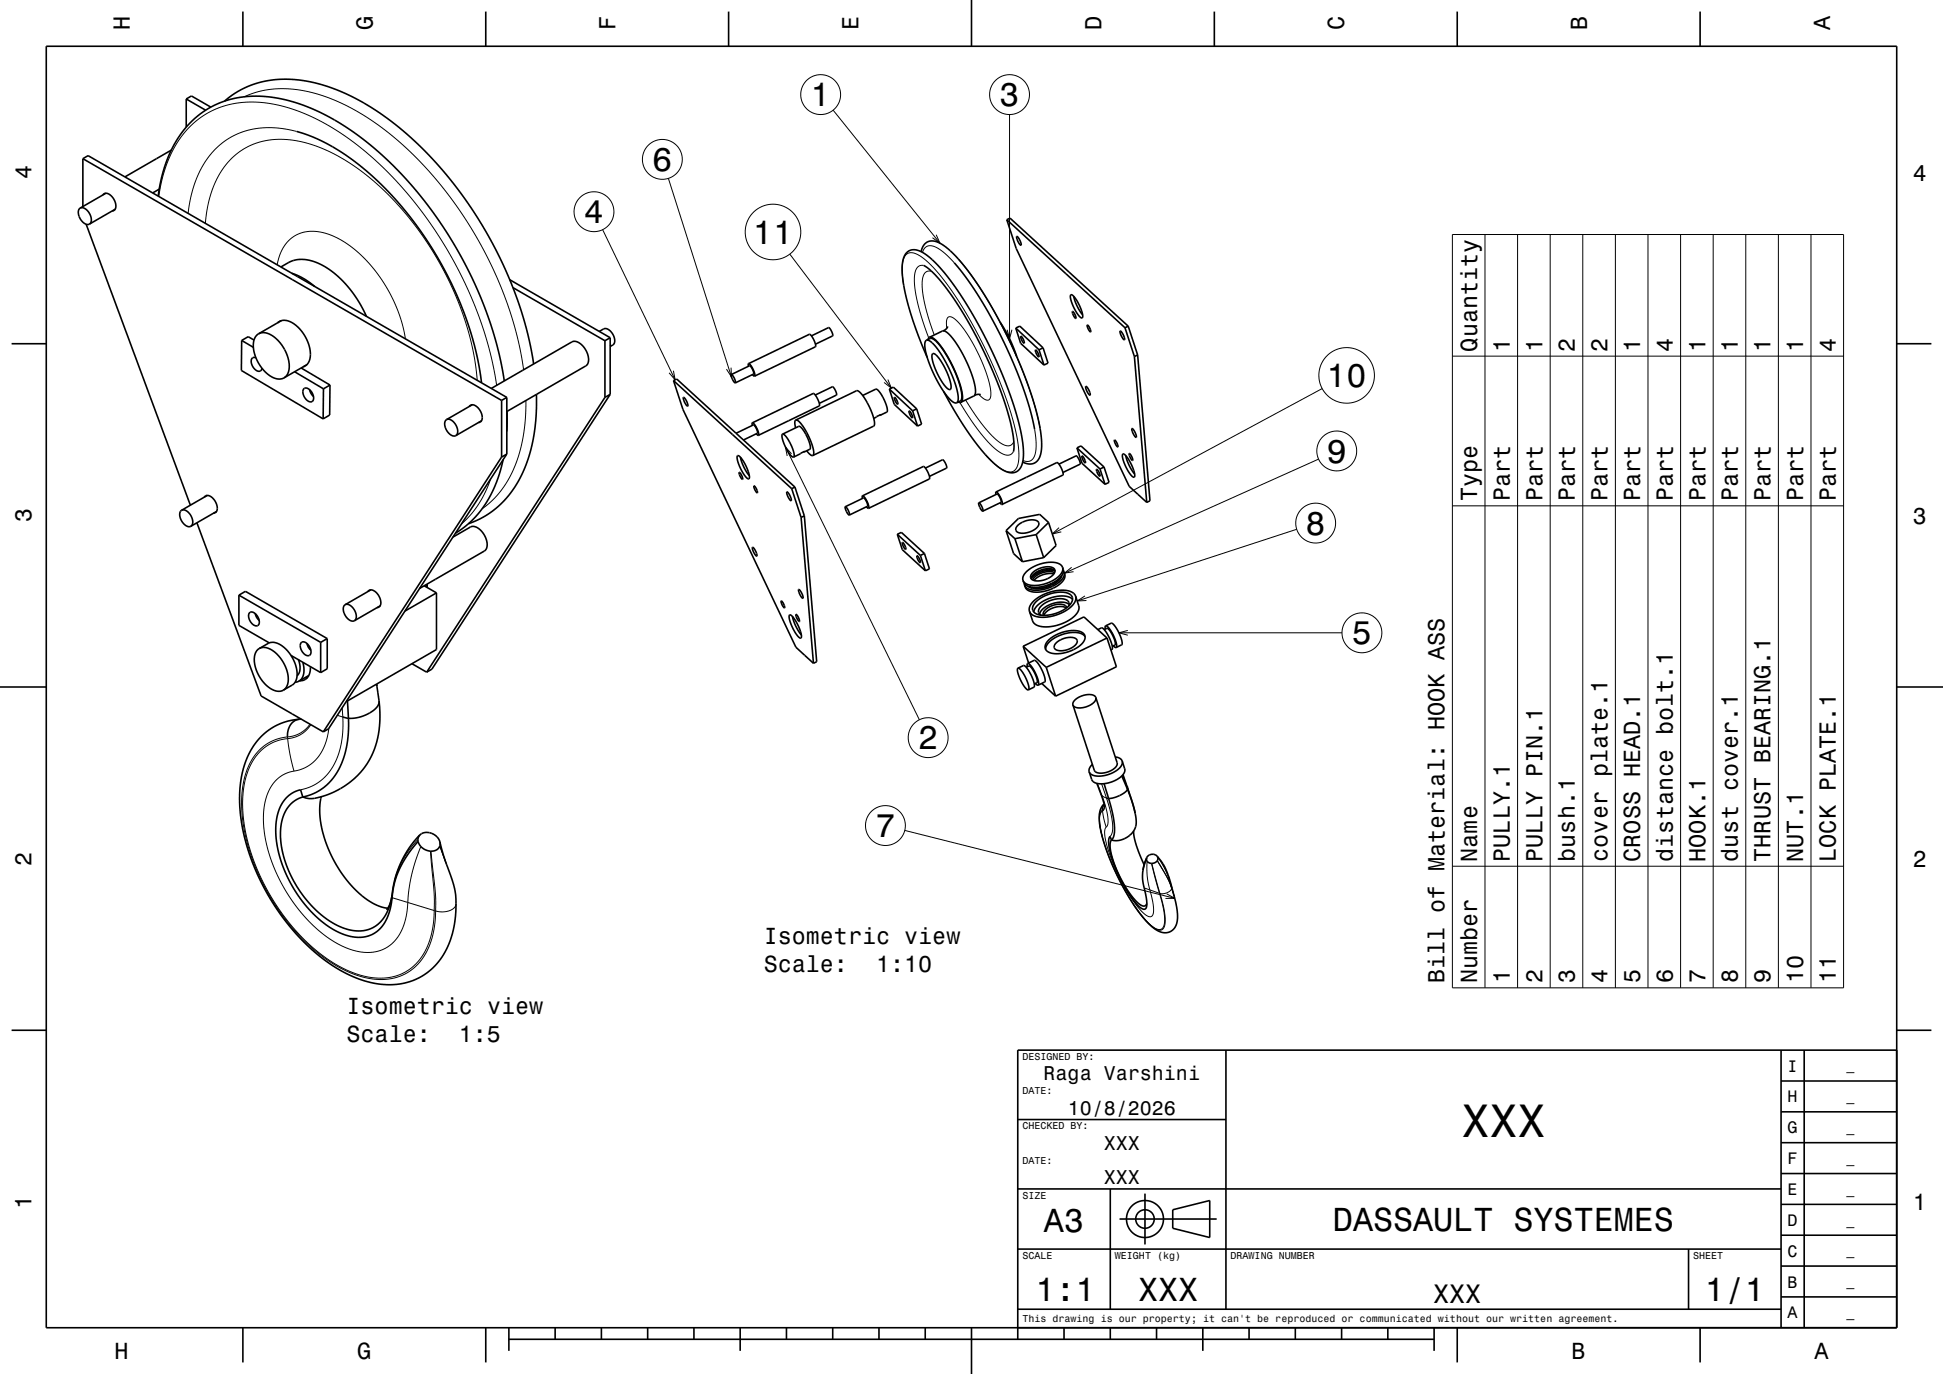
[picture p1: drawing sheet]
<svg xmlns="http://www.w3.org/2000/svg" width="420mm" height="297mm" viewBox="0 0 420 297" stroke-linecap="round" stroke-linejoin="round" font-family="sans-serif">
<g fill="none" stroke="#000" stroke-width=".22">
<path d="M52.8 20.9l3.6-1.2 1.9-.4 2.3-.1 4.4 .3 4.8 1.2 4.9 2 4.7 2.7 4.8 3.5 5.1 4.5 4.5 4.9 4.1 5.2 3.9 5.8 3.3 5.8 2.8 6.1 2.3 6.2 1.9 6.5 1.1 6M64.1 28.4l-4.3-.7h-3.9l-2.2 .4-1.8 .6-1.7 .8-1.8 1.1-1.5 1.3-1.3 1.4-1.2 1.6-1.1 1.9-1.6 4.1-.6 2.6-.4 2.6M144.5 38.6l13.6 42.9M180.1 23.8l23.1 28.8M218.2 24.8v48.4M34.3 42.5l.7-3.4 1-3.4 1.2-2.9 1.4-2.4 1.8-2.3 1.8-1.8 2.2-1.6 2.2-1.1 2.5-.9 2.6-.5 2.8-.1 3.2 .2 3 .6 3.5 1 3.3 1.4 3 1.6 3.2 1.9 3.3 2.4 3.1 2.6 3.1 2.8 3.1 3.2 2.7 3.1 2.8 3.7 2.7 3.9 2.4 3.8 2.1 4 1.9 3.8 1.9 4.3 1.7 4.8 1.2 4.1 .9 3.8 .8 4.2M44.4 48.3l.3-2.9 .6-2.5 .9-2.7 1.1-2.2 1.3-2.1 1.5-1.7 1.7-1.4 1.8-1.1 2.3-.9 2.1-.5 2.4-.2 2.4 .1 2.7 .5 2.8 .8 2.8 1.2 2.4 1.3 2.9 1.8 2.6 1.9 5.1 4.5 2.6 2.8 2.6 3.2 4.4 6.4 3.7 6.8 2.8 7 1.1 3.6 .9 3.4 .6 3.6 .4 3.2M59.9 57.2l.7-2.4 1.1-1.9 1.4-1.5 1.7-.9 2-.5 2.1 .1 2.4 .6 2.4 1.2 2.7 1.8 2.2 2 2.2 2.5 1.9 2.6 1.8 3 1.4 3.1 1.1 3.2 .6 3.1M130.3 49.6l15.6 32.5M170.7 54.9l22 29M199.4 54.6l.4-.9 .5-.4 .7-.2 .8 .1 2 1.2 2.5 2.4M199.6 57.4l-.9 .1-.7 .8-.3 1.1v2l.3 2.3 .7 3.2 2.1 6.1"/>
<path d="M201.4 58.7l-.9-.1-.7 .5-.4 1.1-.1 1.6 .2 1.9 .5 2.6 2 6.1M202.4 50.7l.8 1.9-1.6-1.2M207.2 56l2.5 3.1 3 4.4 2.7 4.7 2.7 5.3 2.3 5 1.9 5.1 1.5 4.5 1 4.5M314 50.7h84.5v162.8h-84.5zM321 50.7v162.8M328 50.7v162.8M335.1 50.7v162.8M342.1 50.7v162.8M349.2 50.7v162.8M356.2 50.7v162.8M363.3 50.7v162.8M370.3 50.7v162.8"/>
<path d="M377.4 50.7v162.8M384.4 50.7v162.8M391.5 50.7v162.8M158 79.5l.1 2-1.1-1.7M195.4 61.7l-.4-3.3 .3-2.4 .4-.8 .6-.4 .7-.2 .8 .2 1.5 .8 1.9 1.6 3.6 4.4 4.4 6.7 4 7.6 3.6 8.3 2.3 7 .7 3.1 .4 2.7v1.9l-.2 1.7-.4 .8-.6 .5-.7 .1-.9-.1-1.9-1.2-2.5-2.4M204.7 70.9l-.1-1.4a.89 .89 0 0 1 .5-1 .89 .89 0 0 1 1.1 .3l1.2 1.2 1.3 1.6 2.8 5 1.2 2.7 .9 2.7 .5 2 .1 1.4a.89 .89 0 0 1-.5 1.1 .89 .89 0 0 1-1.1-.4l-1-.9M217.7 71.3l.5 1.9 .5-1.9M314 77h84.5M113.7 86.6l-.2 4.3-.4 3.4-.8 3.4-.9 2.9-1.4 2.8-1.7 2.6-2.1 2.3-2 1.7M145.6 80.1l.3 2-1.3-1.5M169.8 96.6l28.9 59M171.1 98.1l-1.3-1.5 .4 2"/>
<path d="M191.9 82l.8 1.9-1.6-1.2M207.5 87l3.9 5.9 1.8 2.3 1.6 1.5 1.5 1.2 1.2 .5 .9-.1 .7-.7M208.7 86.5l3.4 4.9 1.6 2 1.5 1.5 1.4 1 1.1 .5 .9-.2 .6-.8M223.6 92.8l.4 3.3-.3 2.4-.4 .7-.6 .4-.7 .2-.9-.2M285 99.2l-54.9 24.7M285.8 84l-58.3 31.4M106.1 103.5l-1.2 3-1.5 2.6-1.7 2.2-1.9 2M228.9 114.1l-1.4 1.3 1.9-.4M280.3 114.4l-47.5 15.5M314 109.3h84.5M231.6 122.6l-1.5 1.3 2-.3M234.5 128.8l-1.7 1.1 2-.1"/>
<path d="M241.9 136.8h48.2M243.8 136.3l-1.9 .5 1.9 .5M62.1 159.3a10.6 10.6 0 0 0-9.2 8.5 30.8 30.8 0 0 0 1.8 18.4 44.9 44.9 0 0 0 18.3 22.7 16.3 16.3 0 0 0 13.2 2.2 12.1 12.1 0 0 0 7.5-9.6l.3-2.2 .2-2.4M62.1 159.3l.1 .4M62.2 159.7a10.3 10.3 0 0 0-9 8.2 30.5 30.5 0 0 0 1.9 18.7 44.3 44.3 0 0 0 17.7 21.9 16.8 16.8 0 0 0 12.6 2.5 11.7 11.7 0 0 0 8-9.6l.3-2.2 .2-2.4M62.2 159.7l.5 3.4 .9 3.6M67 156.5l-1 1.2-1 .7-1.2 .6-1.7 .3M67.2 156.6l-1 1.2-1.1 .9-1.3 .6-1.6 .4M71.1 157.4l-.8 3.5-.7 1.5-.9 1.3-1.2 1.2-1.2 .9-1.3 .5-1.4 .4M72.9 154.6l1.2 .4M74 153l.1 2M74.1 155a17 17 0 0 1-3.7 12.7 9.9 9.9 0 0 1-5.4 3"/>
<path d="M63.6 166.7a7.8 7.8 0 0 0-6.3 6.8 26.1 26.1 0 0 0 3 16.4 31.4 31.4 0 0 0 14.1 14.8 9.4 9.4 0 0 0 10.2-.6 11.9 11.9 0 0 0 3.5-9l.3-3 .6-3.2 .9-3.1 1.1-2.8M195.6 179.5l58.3 14.7-.7-2.3M237.2 169.4l1 2.6M238 171.6l.2 .4M238.1 169.4l1.1 3.1M238.2 172l.8 2.3 .5 2.4v1.4l-.4 .7M238.2 172l1 .5M238.3 175.1l-.5 .6-.2 1.4 .2 1.7 .5 2.3M238.3 175.1v.2M238.3 175.3a2.32 2.32 0 0 0-.6 2.4 45.8 45.8 0 0 0 8 18.8l1.7 2.2a4.7 4.7 0 0 0 3.5 2.2 1.87 1.87 0 0 0 .9-2.1 19.7 19.7 0 0 0-1.2-5.7M238.3 175.3l.8 3.5M238.8 174.2l-.2 .6-.3 .3"/>
<path d="M238.8 174.3l-.1 .6-.4 .4M239.1 178.8l-.3 .5v1.1l.8 3.4a36.5 36.5 0 0 0 7.8 13.7 1.18 1.18 0 0 0 1.7 .4l.1-.1a6.5 6.5 0 0 0-.3-4.1l-.3-1.3M239.2 172.5l.9 3.1 .4 2.3v1.9l-.5 1M242.7 167.5l1 2.8M243.6 170.1l.1 .2M243.7 170.3l.4 1.2M84.8 194l9.1 2.8M90.3 181.4l-1.8 2.3-1.5 2.2-1 2.1-.7 2.5M93 184l.8 9.1 .1 3.7M93.2 184l.9 9.1 .1 3.8M93.9 196.8l.3 .1M95.1 182.9l1.4 4"/>
<path d="M95.1 182.8l1.3 3.7M98.6 195.4l-.4 .8-1 .6-1.5 .3-1.5-.2M247.3 191.9l1.3 .5M247.9 185.4l-.1 .1M248 186.2v3l.6 3.2M248.6 192.4l2 .7M248.9 186.6l1.7 6.5M249 186.6l1.7 6.5M250.1 186.1l2.2 3.6 .9 2.2M250.2 186l2.4 4.2 1.2 3.5M250.2 185.2l1.8 3 1.4 3.8M250.6 193.1h.1"/>
<path d="M250.7 193.1l.9 3.3 .3 2.2-.2 1.6-.6 .8-.5 .1-.6-.2-1.5-1.1-1.6-1.8-1.8-2.4M252.2 193.2l1.7 1h-2M252.6 189.4l.6 2.5M253.2 191.9l-.1 .5-.7 .5-.8 .3-.9-.1M314 187.2h84.5"/>
<circle cx="143.2" cy="34.4" r="4.3"/>
<circle cx="177.4" cy="20.5" r="4.3"/>
<circle cx="218.2" cy="20.5" r="4.3"/>
<circle cx="128.4" cy="45.8" r="4.3"/>
<circle cx="167.1" cy="50.1" r="6"/>
<circle cx="289" cy="97.5" r="4.3"/>
<circle cx="291.1" cy="81.1" r="6"/>
<circle cx="284.4" cy="113.1" r="4.3"/>
<circle cx="294.4" cy="136.8" r="4.3"/>
<circle cx="200.6" cy="159.4" r="4.3"/>
<circle cx="191.4" cy="178.4" r="4.3"/>
</g>
<g fill="none" stroke="#000" stroke-width=".35">
<path d="M10 10h400v277h-400zM52.5 2.5v7.5M105 2.5v7.5M157.5 2.5v7.5M210 0v10M262.5 2.5v7.5M315 2.5v7.5M367.5 2.5v7.5M17.9 34.3l90.5 52.3M17.9 34.3l1.1-.7 90.6 52.3M17.9 34.3v10.3M37 32.5l-10 5.7"/>
<path d="M40.3 21.4l4.1 2.4M40.3 21.4l1.1-.7 4.2 2.5M40.3 21.4v6.1M48.5 21.9a20.8 20.8 0 0 1 18.7-4.2 47.6 47.6 0 0 1 21.6 12.1 86.4 86.4 0 0 1 26.6 48.9M64.1 28.4l3.1 1 3.6 1.7a63.4 63.4 0 0 1 22.5 22.5 72.4 72.4 0 0 1 10.8 29.1M17.3 45a2.04 2.04 0 0 1 2.3 1.7 1.43 1.43 0 0 1-.3 1.7M17.3 45a2.18 2.18 0 0 0 .6 3 1.31 1.31 0 0 0 1.4 .4M18.6 48.5l22.6 60.7M22.2 42.1a1.09 1.09 0 0 1 1.9 .3 2.46 2.46 0 0 1 .6 3l-.5 .2M22.9 41.8l-5.6 3.2M24.9 45.2l-5.6 3.2M34.2 42.4a26.2 26.2 0 0 1 7.9-16.8 21 21 0 0 1 19-4.2 49.8 49.8 0 0 1 22.6 13.1 86.5 86.5 0 0 1 25.3 47.8"/>
<path d="M34.4 40.9l-1.4 .8M60.7 57.7l2.4-1.3 2-.3 2.5 .3 2.4 1.1 2.7 1.9 2.6 2.7 2 2.8 1.9 3.5M63.1 59.1l2.3 1 2.7 1.8M199.1 54.4l.4-1.1 .6-.8 .8-.4h.9l1.1 .3 1.1 .7 2.7 2.3a87.4 87.4 0 0 1 15.2 26.9 41.9 41.9 0 0 1 3.3 13.4l-.2 2.4-.3 .8-.5 .8-.6 .4-.7 .2-.8-.1-1-.3M199.6 57.4l1.4 .9a39.2 39.2 0 0 1 7.6 10.1 81.6 81.6 0 0 1 10.4 25.7l.2 2.1-.1 1.4M206.3 56.8a91.7 91.7 0 0 1 14.8 26.8l1.6 5.1 .9 4.1M217.6 47.5l.7-.3 25.6 23.3M217.6 47.5l25.6 23.3M217.6 47.5l2.1 6.2 24.4 51.4 3.8 3.5M219.8 51.1l.6 .8a.97 .97 0 0 1 .2 1.1l-.6-.9zM2.5 74.3h7.5M52.2 73.6l2.6 1.5"/>
<path d="M52.2 73.6v6.5l17.6 10.4M54.9 73.5l-1.2-.7-1.5 .8M55.3 77.3a.78 .78 0 0 0-.9 .2 .78 .78 0 0 0-.1 1 1.84 1.84 0 0 0 2 1.7l.3-.6M55.9 72.2a3.7 3.7 0 0 0-.8 4.4 7.5 7.5 0 0 0 4.9 5.3h.8l.6-.2M55.9 72.2a3.7 3.7 0 0 1 4.2 1.4 7.5 7.5 0 0 1 2.2 7.1l-.4 .5-.5 .5M60 69.8a2.87 2.87 0 0 1 3.9 .4 8 8 0 0 1 3 7.7l-.5 .9-.9 .5M60.8 69.3l-4.9 2.9M65.1 79.5l6.2 3.7M66.3 78.8l-4.9 2.9M110.2 60.5l21.7 12.5M110.9 62.2l19.9 11.5M129.5 71.6l1-.5a2.28 2.28 0 0 1 2.4 2.4l-.2 .9-.8 .5"/>
<path d="M130.8 73.7v12.2M131.9 73l-1.1 .7M131.9 73v12.2M161.8 78.6l13.1-6.3a3.4 3.4 0 0 1 1.4 2.7l-13.2 6.3M161.8 78.6a3.4 3.4 0 0 1 1.3 2.7M161.8 78.6v.6M175.4 72.6l3.7-1.8 .7 .9 .2 .9-3.7 1.8M200.3 73.6a2.59 2.59 0 0 0-.2 2.5l.9 2.9 1.4 2.9 1.5 2.7 1.5 1.8a1.45 1.45 0 0 0 1.4 .7M200.3 73.6a2.88 2.88 0 0 1 2.2 1.6l1.6 2.4 1.3 2.7 1.2 3 .5 2.2a1.58 1.58 0 0 1-.3 1.6M200.3 73.6l.7-.4a2.88 2.88 0 0 1 2.3 1.7l1.6 2.3 1.4 2.9 1 2.6 .6 2.4a1.57 1.57 0 0 1-.3 1.6l-.8 .4M200.4 77.2l-2.3-5.7-1.7-5.3-1-4.5-.4-3.5 .3-2.5 .5-.9 .6-.5 .8-.3h.9l1.1 .4 1 .7a30.7 30.7 0 0 1 7.4 8.5 93.8 93.8 0 0 1 13.3 30.8 10.6 10.6 0 0 1-.2 6.5 2.47 2.47 0 0 1-3.8 .8l-1.4-1-1.4-1.2-3.2-3.9-3.4-4.8-3.5-6.2M200.9 72.9a2.25 2.25 0 0 1 2 1.3l1.6 2.4 1.7 3 1.3 3.5 .5 2.3a1.54 1.54 0 0 1-.3 1.6"/>
<path d="M200.9 72.9l-.3 .5M201.6 76.5a1.27 1.27 0 0 1 1.3 .8l1.1 1.7 1.1 2.5a3 3 0 0 1 .3 2.7 3.1 3.1 0 0 1-2-2l-1.4-3a3.6 3.6 0 0 1-.4-2.7zM203.8 71.5a4.3 4.3 0 0 1 2.7 2.4l1.4 2.3 1.4 2.9 1.1 3 .5 2a1.67 1.67 0 0 1-.3 1.5M203.8 71.5l-2.9 1.4M204.9 70.6l-.5 .6-.6 .3M216.2 69.6l2.1 3.7 1.5 3.7M219.6 70.9l.8-.4 5.1 4.7M219.6 70.9l5 4.7M219.6 70.9l1 3.3 5.1 4.7M220.7 72.7l.5 .6 .2 .8a1.49 1.49 0 0 1-.7-1.4zM223.8 75.7l.4 .2a1.05 1.05 0 0 1 .3 1.2l-.5-.8zM224.6 75.6l1.1 3.3"/>
<path d="M225.5 75.2l-.9 .4M225.5 75.2l1 3.3-.8 .4M231.5 63.8v-.1a4.8 4.8 0 0 1 2.2 3.1l.4 1.6a.31 .31 0 0 1-.3 .4 .31 .31 0 0 1-.3-.3 7.9 7.9 0 0 1-2.1-4.7zM231.8 67.3l.4 .3a1.05 1.05 0 0 1 .3 1.2l-.6-.8zM232.1 64.1a9.7 9.7 0 0 0 1.9 3.9M235 70.2l.5 .7 .3 .8a1.52 1.52 0 0 1-.8-1.5zM242.1 71.6l.7 .8 .3 1-.7-.7zM243.2 70.8l2 6.3M243.9 70.5l-.7 .3M243.9 70.5l2 6.2M245.2 77.1l2.7 31.5M245.9 76.7l2.7 31.6-.7 .3"/>
<path d="M245.9 76.7l-.7 .4M410 74.3h7.5M63.7 80.4l6.2 3.6M65.7 84a1.35 1.35 0 0 1 1.8 1 1.17 1.17 0 0 1-.3 1.9 2.09 2.09 0 0 1-1.5-2.9zM66.9 84.2l.4 .9 .5 .6M69.9 84l-.1 6.5M71.3 83.2v6.5l-1.5 .8M71.3 83.2l-1.4 .8M96.5 90.7a2.04 2.04 0 0 1 2.3 1.7 1.43 1.43 0 0 1-.3 1.8M96.5 90.7a2.18 2.18 0 0 0 .6 3 1.31 1.31 0 0 0 1.4 .5M101.4 87.9a1.13 1.13 0 0 1 1.9 .2 2.28 2.28 0 0 1 .5 3.1l-.4 .1M102.1 87.5l-5.6 3.2"/>
<path d="M104.1 91l-5.6 3.2M106.2 84l17.4-10.1a2.73 2.73 0 0 1 3.1 1.9 2.53 2.53 0 0 1-.1 3.3l-17 9.9M108.4 98.8l-38.5 59.4M108.4 86.6v12.2M108.8 99.4l-1.3 4.3-1.5 3.5a20.2 20.2 0 0 1-7.5 8M109.6 98.1l-38.6 59.4-1.1 .7M109.6 98.1l-1.2 .7M109.6 85.9l-1.2 .7M109.6 85.9v12.2M109.6 88.9v4.4M116 85.3a34 34 0 0 1-4.9 20.2 19.2 19.2 0 0 1-9.8 7.7M130.8 85.9l-38.6 59.4"/>
<path d="M131.9 85.2l-38.5 59.4-1.2 .7M131.9 85.2l-1.1 .7M145.6 82.3l25.5 23.3M145.6 82.3l.7-.4 25.5 23.4M145.6 82.3l2 6.2 24.4 51.4 3.8 3.5M147.7 85.9l.7 .8a.97 .97 0 0 1 .2 1.1l-.6-.9zM158.1 81l.7 .8 .2 1M158.1 81l.2 .9 .7 .9M158.1 81l3.9-1.9 .7 .8 .2 1-3.9 1.9M159.1 93.7l3.8-1.9 .2 .2 .5 .9 .1 .7-3 1.5M159.4 98.5h.1a4.8 4.8 0 0 1 2.1 3.1l.4 1.5a.31 .31 0 0 1-.2 .4 .31 .31 0 0 1-.4-.2 7.9 7.9 0 0 1-2-4.7zM160.1 98.8a9.6 9.6 0 0 0 1.9 4"/>
<path d="M162.6 91.4a3.4 3.4 0 0 1 1.3 2.7M162.6 91.4v.6M162.6 91.4l13.2-6.3a3.4 3.4 0 0 1 1.3 2.7l-13.2 6.3M162.7 81l.4 .3M163.5 93.8l.4 .3M169.2 93.8l3.5-1.6a4.6 4.6 0 0 1 2.1 2.9l.4 1.8-1.3 .8M169.2 93.8a4.7 4.7 0 0 0 1 3.6l.8 1.1 .5 .3M169.2 93.8a4.6 4.6 0 0 1 2.1 3l.4 1.3-.2 .7M172 90.8l13.1-6.3a2.74 2.74 0 0 1 1.9 1.8l1.5 3.1a3.1 3.1 0 0 1 .3 2.7l-13.1 6.4M172 90.8a2.19 2.19 0 0 1 1.6 1.4l1 1.7 .8 1.8a3.1 3.1 0 0 1 .3 2.8M172 90.8l-.2 .5 .2 1.2M173.7 97.7h.2"/>
<path d="M173.9 97.7l.1-.2-2.5 1.3M174.4 97.4l.7 .9 .6 .2M176.2 85.4l3.7-1.8 .7 .9 .2 .9-3.7 1.8M186.5 85.5l2.8-1.4a4.6 4.6 0 0 1 2.1 3l.4 1.2v.7l-1.5 .8M190.1 89.7l.2 .1M190.3 89.8l.1-.2-1.5 .8M192.2 84.1l.9-.4 5.1 4.7M192.2 84.1l5.1 4.7M192.2 84.1l1.1 3.3 5 4.7M193.3 85.9l.6 .6 .2 .8a1.5 1.5 0 0 1-.8-1.4zM196.5 88.8l.3 .3a1.05 1.05 0 0 1 .4 1.2l-.6-.8zM197.3 88.8l1 3.3"/>
<path d="M198.2 88.4l1 3.3-.9 .4M198.2 88.4l-.9 .4M207.1 86.9l.6 .1M210.6 85.6l-2.9 1.4M212 85.3h-.7l-.7 .3M223.6 92.8h.1M232.8 96.8l.9-.4 5 4.6M232.8 96.8l5 4.6M232.8 96.8l1.1 3.3 5 4.6M233.9 98.6l.5 .6 .2 .8a1.49 1.49 0 0 1-.7-1.4zM234.7 83.5l.7 .9 .2 1-.6-.7zM240.9 95.1l.5 .6 .3 .9a1.51 1.51 0 0 1-.8-1.5z"/>
<path d="M242.7 98.2v-.1a4.9 4.9 0 0 1 2.2 3.1l.4 1.6a.31 .31 0 0 1-.2 .4 .31 .31 0 0 1-.4-.3 7.9 7.9 0 0 1-2-4.7zM243.3 98.5a9.8 9.8 0 0 0 2 4M244.1 98l.3 .3a1.05 1.05 0 0 1 .4 1.2l-.6-.8zM244.7 92.6l.6 .8a.98 .98 0 0 1 .3 1.1l-.7-.9zM39.3 110.3a2.28 2.28 0 0 1 2.4 2.4l-.1 .6-.3 .5M39.3 110.3a2.11 2.11 0 0 0 .5 3 1.32 1.32 0 0 0 1.5 .5M42.6 113l13.8 37.4 13.5 7.8M44.2 107.5a1.13 1.13 0 0 1 1.8 .2 2.27 2.27 0 0 1 .5 3.1l-.3 .1M44.8 107.1l-5.5 3.2M46.8 110.6l-5.5 3.2M97.9 116.1l3.8-2.2a2.74 2.74 0 0 1 3.1 1.9 2.54 2.54 0 0 1-.1 3.3l-14 8.1M159.8 102.1l.3 .3a1.03 1.03 0 0 1 .3 1.2l-.5-.8z"/>
<path d="M162.7 118.3l.7 .9 .2 1-.7-.8zM163 105l.5 .6 .2 .9a1.52 1.52 0 0 1-.7-1.5zM170.1 106.3l.7 .9 .2 1-.7-1zM171.1 105.6l2.1 6.2M171.8 105.3l-.7 .3M171.8 105.3l2.1 6.2M173.2 111.8l2.6 31.6M173.9 111.5l2.6 31.5-.7 .4M173.9 111.5l-.7 .3M182.7 109.5l.7 .9 .2 .9M182.7 109.5l.2 1 .7 .8M182.7 109.5l4-1.9 .6 .9 .2 .9-3.9 1.9"/>
<path d="M186.4 107.2l13.2-6.4a3.4 3.4 0 0 1 1.3 2.7l-13.1 6.4M186.4 107.2a3.4 3.4 0 0 1 1.4 2.7M186.4 107.2v.5M187.3 109.5l.5 .4M194 115.5l.8-.4 5 4.5M194 115.5l5 4.6M194 115.5l1 3.3 5 4.6M195.1 117.3l.5 .6 .2 .8a1.5 1.5 0 0 1-.7-1.4zM199.8 119.6l1.1 3.4-.9 .4M199.8 119.6l-.8 .5M200 101.2l3.7-1.8 .7 .9 .2 .9-3.7 1.8M211.6 108.7l.7 .9 .1 .9"/>
<path d="M211.6 108.7l.2 .9 .6 .9M211.6 108.7l3.9-1.9 .7 .9 .2 .9-4 1.9M215.3 106.3l13.1-6.3a3.4 3.4 0 0 1 1.4 2.7l-13.2 6.3M215.3 106.3a3.4 3.4 0 0 1 1.3 2.7M215.3 106.3v.6M216.2 108.7l.4 .3M217.5 114.7l1.9 1.7M217.5 114.7l1.6 5 1.9 1.7M219.4 116.4l1.6 5M220 113.6a4.1 4.1 0 0 1 4.3-.9 1.12 1.12 0 0 1-.6 1.7 3.6 3.6 0 0 1-4 .4 .9 .9 0 0 1 .3-1.2zM224 115.6l-4.6 .8M224 115.6l1.6 4.9"/>
<path d="M226.7 112.9l-2.7 2.7M226.7 112.9l-2-1.7-4.5 .9-2.7 2.6M226.7 112.9l1.6 5-2.7 2.6M228.9 100.3l3.7-1.8 .7 .9 .2 .9-3.7 1.8M237 101.5l.4 .2a1.04 1.04 0 0 1 .3 1.2l-.5-.8zM237.8 101.4l1.1 3.3M238.7 101l1 3.3-.8 .4M238.7 101l-.9 .4M51.6 128.6l1.5-.8 17.6 10.2M51.6 128.6l17.7 10.2M51.6 128.6v6.6l6.6 3.8M54 132.4a1.31 1.31 0 0 1 1.7 1l.2 .2a1.03 1.03 0 0 1-.6 1.7 2.15 2.15 0 0 1-1.3-2.9z"/>
<path d="M55.2 132.6l.3 .9 .5 .6M65.1 138.9a1.34 1.34 0 0 1 1.8 .9 1.18 1.18 0 0 1-.2 1.9 2.09 2.09 0 0 1-1.6-2.8zM66.3 139.1l.4 .9 .5 .6M69.3 138.8v6.6M70.7 138v6.6l-1.4 .8M70.7 138l-1.4 .8M74.6 130.7a2.04 2.04 0 0 1 2.3 1.7 1.43 1.43 0 0 1-.3 1.8M74.6 130.7a2.18 2.18 0 0 0 .6 3 1.32 1.32 0 0 0 1.4 .5M79.5 127.9a1.09 1.09 0 0 1 1.8 .2 2.46 2.46 0 0 1 .7 3.1l-.5 .1M80.2 127.5l-5.6 3.2M82.2 131l-5.6 3.2M91.7 126.6l2.7 1.6"/>
<path d="M92 126.4l.3 .2M92.3 126.3v.7M94.4 128.2v12.2l-19.6 11.3M94.4 128.2l-6.9 3.9M168.9 129.9l.5 .6 .2 .8a1.51 1.51 0 0 1-.7-1.4zM170.7 133v-.1a4.9 4.9 0 0 1 2.2 3.1l.3 1.6a.31 .31 0 0 1-.2 .4 .31 .31 0 0 1-.3-.3 7.9 7.9 0 0 1-2.1-4.7zM171.3 133.3a9.7 9.7 0 0 0 1.9 4M172.1 132.8l.5 .7 .2 .8-.5-.6zM172.6 127.4l.7 .8a.98 .98 0 0 1 .2 1.1l-.6-.9zM198.2 120.1l.3 .3a1.06 1.06 0 0 1 .4 1.2l-.6-.8zM199 120.1l1 3.3M221.2 139.7l5 4.6"/>
<path d="M221.2 139.7l1.1 3.6M221.4 126.2l.1 .3M222.5 126.8l.4 .1M223 126.9l.5 .2 .2-.1M223.2 124.3l-.2 .4M223.3 123.8a4.3 4.3 0 0 1 4.5-.9l.2 .3a2.35 2.35 0 0 1-2 2.1 2.59 2.59 0 0 1-3.2-.4v-.6zM224 130.1a7.5 7.5 0 0 1 7.1-1.7 1.46 1.46 0 0 1 0 2.5 7.5 7.5 0 0 1-7.1 1.8 1.47 1.47 0 0 1 0-2.6zM224.5 126.9l-.3 .3-.4-.2M224.6 126.9h.1M224.6 123.4l-.2 .4-.5-.1-.2 .5h-.4M224.7 123.4h-.1M225.3 126.8l-.3 .3-.4-.2"/>
<path d="M225.4 123.1l-.2 .4-.5-.2M225.5 126.8h-.2M225.6 123.1l-.2 .1M225.6 120.5l-4.6 .9M226.2 126.5l-.3 .5-.4-.2M226.4 126.6h-.2M226.6 138.4a7.3 7.3 0 0 1 7.3-1.7 1.46 1.46 0 0 1-.1 2.5 7.5 7.5 0 0 1-7.1 1.8 1.46 1.46 0 0 1-.1-2.6zM227.1 126.2l-.3 .5-.4-.2M227.1 123l-.2 .1-.5-.2-.6 .4-.2-.2M227.2 123l.5 .1M227.2 126.2l-.1 .1M227.8 124.1a4.7 4.7 0 0 0-4.3 1.4"/>
<path d="M227.9 125.8l-.3 .5-.4-.1M228 123.8a4.4 4.4 0 0 0-4.8 1.5M228 123.4a5.7 5.7 0 0 0-5.1 1.6M228.1 123.4a3.7 3.7 0 0 0-4.2 .3l-.7 .7-.3 .7M228.3 139a4.1 4.1 0 0 1 4.3-.9 1.12 1.12 0 0 1-.6 1.7 3.6 3.6 0 0 1-4 .4 .9 .9 0 0 1 .3-1.2zM228.6 125.4l-.2 .4h-.5M229.1 124.9l-.3 .4h-.2M229.4 124.6l-.2 .2M229.5 124.4a5.6 5.6 0 0 1-4.8 2.9l-1.5-.1-.9-.4M229.7 122.6a3 3 0 0 0-3.5-1 6.4 6.4 0 0 0-5.1 3.1v.7M229.7 122.6a2.91 2.91 0 0 1-2.1 2.9 6.6 6.6 0 0 1-6 .5l-.5-.6M229.7 122.6l.1 .5a2.91 2.91 0 0 1-2 2.8 6.6 6.6 0 0 1-6.1 .6l-.3-.4-.3-.7"/>
<path d="M229.9 123.4l.1 .3M230 123.7a2.91 2.91 0 0 1-2 2.8 6.6 6.6 0 0 1-6.1 .6l-.4-.6M230 123.7l.2 .4a2.91 2.91 0 0 1-2.1 2.8 6.6 6.6 0 0 1-6 .6l-.4-.4-.2-.6M230.5 131.4a3.9 3.9 0 0 0-4.8 1.6M230.6 131.4a1.6 1.6 0 0 0-2.1-.8 3.4 3.4 0 0 0-3 2.1l.1 .3M231 131a1.21 1.21 0 0 0-1.4-1.6 5.5 5.5 0 0 0-5.1 2.4l.1 .7 .4 .5M231.1 130.7a4.9 4.9 0 0 0-5.1 .5l-.9 .8-.4 .8M231.8 129.6a5.3 5.3 0 0 0-5.3-.1 4.4 4.4 0 0 0-3 2.8M232.5 128.9l.7 2a2.97 2.97 0 0 1-1.8 3 8.5 8.5 0 0 1-7.4 1.2l-.8-.8-.7-2.2M232.5 128.9a3.3 3.3 0 0 1-2.2 3.1 8 8 0 0 1-7.1 .9l-.7-.8M232.5 128.9a3.2 3.2 0 0 0-3.6-1.3 8.1 8.1 0 0 0-6.3 3.5l-.1 1M234.6 137.6a4 4 0 0 0-4.3-.6 5.6 5.6 0 0 0-4.2 3l-.1 .4"/>
<path d="M237.3 136.1l.8-.4a4.7 4.7 0 0 1 2.1 3.1l.2 .9a.53 .53 0 0 1-.3 .8M238.7 136.1l.6-.3a4.5 4.5 0 0 1 1.7 3.6l-.6 .3M239 135.3l-.1 .7M239 135.3a5.4 5.4 0 0 1 2.2 3.4l.2 .9-.1 .4M239 135.3h.1M239.3 137.9l2 6.2-13.1 6.4M239.3 137.9l-13.1 6.4M239.3 137.9l-5-4.6-13.1 6.4M240.2 134.7l-1.2 .6M240.2 134.7a5.4 5.4 0 0 1 2.2 3.5l.1 1.2-1.2 .6M240.2 134.7h.1M240.7 139.6l.6 .4"/>
<path d="M0 148.5h10M56 140.2a3.7 3.7 0 0 0-.6 4.5 6.7 6.7 0 0 0 4.8 4.7l1-.2M56 140.2a3.6 3.6 0 0 1 4.2 1.5 6.9 6.9 0 0 1 1.8 6.6l-.8 .9M56 140.2l2-1.1a3.5 3.5 0 0 1 3.9 1.3 7 7 0 0 1 2 6.8l-.6 .8-2.1 1.2M62.9 141.7l6.4 3.7M64.5 142.6a3.2 3.2 0 0 1-.3 3.5M64.6 147.2l-.8 .3M64.7 155.5l-1 .3-.9 .9-.5 1.3-.2 1.3M64.7 155.5a13.5 13.5 0 0 0-12.1 10.6 33.5 33.5 0 0 0 2.2 20.9 46.7 46.7 0 0 0 18.6 22.7 19.2 19.2 0 0 0 15.1 2.5 14.7 14.7 0 0 0 9.7-12.1l.3-2.4 .1-2.3M65.1 155.5h-.4M65.5 143.2a3.6 3.6 0 0 1-.9 4M66.5 146.5h-.6"/>
<path d="M66.7 146l-2.1 1.2M67.1 144.1a2.44 2.44 0 0 1-2.3 3M74.1 155l1.2 .3M75.1 151.5l.2 3.8M75.3 155.3a18.8 18.8 0 0 1-3.8 13.5 10.8 10.8 0 0 1-6 3.5M81.4 147.9l.5 3.6M81.9 151.5h.1M81.9 151.5l.2 3.6-.3 3.4-.7 3-1.3 2.9a17.7 17.7 0 0 1-7.6 6.8l-2.1 .8-2 .5-1.4 .1-1.2-.3M81.9 151.5v.7l-.4 .7-1.7 1.3-2.2 .9-2.3 .2M89 143.5l3.2 1.8M220 144.4a4.9 4.9 0 0 0 1.2 3.6l.7 .9 .4 .2M220 144.4l1.2-.5a4.7 4.7 0 0 1 2.1 3l.3 1.6-1.3 .6"/>
<path d="M220.1 144.4a5.4 5.4 0 0 1 2.2 3.5l.1 .8-.1 .4M220.1 144.4h-.1M221.8 144.2l.6-.2a4.5 4.5 0 0 1 1.7 3.6l-.5 .2M222.1 143.4v.7M222.2 143.4a5.4 5.4 0 0 1 2.2 3.5l.1 .8-.1 .4M222.2 143.4h-.1M223.5 142.7l-1.4 .7M223.6 142.7a5.5 5.5 0 0 1 2.2 3.5l.1 1.2-1.5 .7M223.6 142.7h-.1M223.8 147.7l.6 .4M225.2 147.7l3 2.8M226.2 144.3l2 6.2"/>
<path d="M236.9 150.8l4.6 14.1a2.57 2.57 0 0 1-2.5 2.1l-1.5 .1-.9-.5-4.7-14.2M236.9 150.8a2.27 2.27 0 0 0-2.8-.5 2.44 2.44 0 0 0-2.2 2.1M236.9 150.8a2.26 2.26 0 0 1-2 1.9 2.46 2.46 0 0 1-3-.3M410 148.5h10M65.5 172.3l-.5-1.5a6.9 6.9 0 0 0-5.2 6.5 24.6 24.6 0 0 0 5.1 16.9 19.5 19.5 0 0 0 11.1 8.3 6.7 6.7 0 0 0 8.1-5l.7-3.5M65.5 172.3a7.2 7.2 0 0 0-4.9 7.1 24 24 0 0 0 9 18.5 11.7 11.7 0 0 0 9.5 3.2 7.5 7.5 0 0 0 5.4-6.2l.2-.9M69.4 172.2a20 20 0 0 0 2.5 13.3 21.7 21.7 0 0 0 8.8 9.8l1.6 .7 1.5 .3M236.1 165.2l-.6 .9-.1 .7M237.1 169.3l.9 2.3M238 171.6l.8 2.8M238 171.6h.1M238.7 169.4l.9 3.2"/>
<path d="M238.7 173.8l-.8 1.2-.3 1.7 .2 2.1 .7 2.9 1.1 3.2 1.6 3.7 1.7 3.4 2.2 3.6M238.7 173.9l-.3 .6-.1 .6M239.2 172.5l.4 .1M239.6 172.6l.9 3.2 .4 2.6-.1 2.1-.5 1.1M241.1 163.6l1 .3 .5 .6M242.5 167.7l1.2 2.9M242.6 164.5a2.39 2.39 0 0 1-1.8 2.4 5.1 5.1 0 0 1-5.1 .4l-.3-.5M242.6 164.5l.5 1.7a2.61 2.61 0 0 1-2 2.5 4.7 4.7 0 0 1-4.9 .1l-.8-2M242.7 167.4l1.5 4.2M243.7 170.3v.3M243.7 170.6l1.1 3 .6 2.2M243.7 170.6l-.6 .7-1 .6-1.4 .5-1.1 .2"/>
<path d="M244.1 171.5l1.3 4.3M245.1 179.6v1.2l.4 1.6 1.8 4.5M245.4 175.8l.2 1.5v1.1l-.3 .9-.6 .8-1 .8-1.2 .6-1.2 .2-1-.1M84.7 194l-.5 1.7-.7 1M84.8 193.5v.5M84.8 193.4l-.1 .6M90.4 181.9a2.79 2.79 0 0 0 4.5 1.4l.2-.7v-.6M90.4 181.9l-2.3 2.9-1.8 3.1-1 2.9-.5 3.2M90.8 180.5l.6-.4 .9-.2a3 3 0 0 1 2.8 2.1M90.8 180.5l-.4 .6v.8M90.8 180.5l-2.2 2.6-2 3.4-1.2 3.4-.6 3.6M95.1 182l1 3.6 2 5.7 .4 2 .1 2.1"/>
<path d="M98.6 195.4h.1M240.3 181.6l-.2-.4a.23 .23 0 0 0-.2-.4 .23 .23 0 0 0-.2 .4l-.1 1.1 .2 1.2 1.4 4.2a22.2 22.2 0 0 0 5.4 8.6l.6 .2h.4l.2-.5 .1-.7M240.3 181.6l-.3 .5v.7l.3 2.3 1 2.7 1.4 2.8 1.6 2.6 1.6 1.9 .7 .6 .6 .2 .4-.2 .3-.4M245.1 195.6h.1M247.1 188.2l-.1 2.1 .9 5M247.8 185.6l-.7 2.6M247.9 185.4l-.1 .2M247.9 185.4l-.8 2.8M247.9 185.4h.1M247.9 195.2v.1M250.2 185.1l1.2 1.6 .7 1.5 .7 2 1.1 4M250.2 185.1l-.5-.4h-.8l-.6 .2-.4 .5"/>
<path d="M250.2 185.1l.1 .7a1.22 1.22 0 0 1-1.3 .8l-.9-.2-.3-.8M253.9 194.2l.6 2.8-.1 2.2-.2 .9-.5 .8-.7 .5-.7 .2h-.9l-.7-.2-1.7-1.1-1.9-1.9-2-2.8M253.9 194.2h.1M2.5 222.7h7.5M265 227v56M385 233.7h25M385 227v60M390 227v60M410 222.7h7.5M410 227h-190v62.5M220 257h165M220 242h45"/>
<path d="M240 257v26M247.5 258v11M385 253.7h25M385 247h25M385 240.3h25M220 270h165M242 263.5h21M253.5 261.5l8-2v8l-8-2zM365 270v13M385 273.7h25M385 267h25M385 260.3h25"/>
<path d="M52.5 287v7.5M105 287v7.5M110 289.5h200M110 287v5M120 287v2.5M130 287v2.5M140 287v2.5M150 287v2.5M160 287v5M170 287v2.5M180 287v2.5M190 287v2.5"/>
<path d="M200 287v2.5M210 287v10M220 283h165M230 287v2.5M240 287v2.5M250 287v2.5M260 287v5M270 287v2.5M280 287v2.5M290 287v2.5M300 287v2.5M310 287v5"/>
<path d="M315 287v7.5M367.5 287v7.5M385 280.3h25"/>
<circle cx="247.5" cy="263.5" r="2"/>
<circle cx="247.5" cy="263.5" r="4"/>
</g>
<text font-size="10.1" x="315.9" y="245.7">XXX</text>
<g font-size="7.2">
<text x="175.2" y="22.9">1</text>
<text x="216.1" y="22.9">3</text>
<text x="141" y="36.9">6</text>
<text x="126.2" y="48.3">4</text>
<text x="162.8" y="52.6">11</text>
<text x="286.8" y="83.6">10</text>
<text x="286.8" y="100">9</text>
<text x="282.2" y="115.6">8</text>
<text x="292.2" y="139.3">5</text>
<text x="198.5" y="161.9">2</text>
<text x="189.2" y="181">7</text>
<text x="225.7" y="266.3">A3</text>
<text x="288.1" y="266.1">DASSAULT SYSTEMES</text>
<text x="223.8" y="281.3">1:1</text>
<text x="246" y="281.3">XXX</text>
<text x="368.5" y="281.3">1/1</text>
</g>
<text font-size="5.8" x="309.8" y="281.6">XXX</text>
<g font-size="5">
<text x="28.1" y="6.5" transform="rotate(-90 28.1 6.5)">H</text>
<text x="80.6" y="6.5" transform="rotate(-90 80.6 6.5)">G</text>
<text x="133.1" y="6.5" transform="rotate(-90 133.1 6.5)">F</text>
<text x="185.6" y="6.5" transform="rotate(-90 185.6 6.5)">E</text>
<text x="238.1" y="6.5" transform="rotate(-90 238.1 6.5)">D</text>
<text x="290.6" y="6.5" transform="rotate(-90 290.6 6.5)">C</text>
<text x="343.1" y="6.5" transform="rotate(-90 343.1 6.5)">B</text>
<text x="395.6" y="6.5" transform="rotate(-90 395.6 6.5)">A</text>
<text x="6.8" y="38.7" transform="rotate(-90 6.8 38.7)">4</text>
<text x="413.5" y="39">4</text>
<text x="319.3" y="76" transform="rotate(-90 319.3 76)">Quantity</text>
<text x="326.4" y="76" transform="rotate(-90 326.4 76)">1</text>
<text x="333.4" y="76" transform="rotate(-90 333.4 76)">1</text>
<text x="340.4" y="76" transform="rotate(-90 340.4 76)">2</text>
<text x="347.5" y="76" transform="rotate(-90 347.5 76)">2</text>
<text x="354.5" y="76" transform="rotate(-90 354.5 76)">1</text>
<text x="361.6" y="76" transform="rotate(-90 361.6 76)">4</text>
<text x="368.6" y="76" transform="rotate(-90 368.6 76)">1</text>
<text x="375.7" y="76" transform="rotate(-90 375.7 76)">1</text>
<text x="382.7" y="76" transform="rotate(-90 382.7 76)">1</text>
<text x="389.8" y="76" transform="rotate(-90 389.8 76)">1</text>
<text x="396.8" y="76" transform="rotate(-90 396.8 76)">4</text>
<text x="6.8" y="112.9" transform="rotate(-90 6.8 112.9)">3</text>
<text x="319.3" y="108.3" transform="rotate(-90 319.3 108.3)">Type</text>
<text x="326.4" y="108.3" transform="rotate(-90 326.4 108.3)">Part</text>
<text x="333.4" y="108.3" transform="rotate(-90 333.4 108.3)">Part</text>
<text x="340.4" y="108.3" transform="rotate(-90 340.4 108.3)">Part</text>
<text x="347.5" y="108.3" transform="rotate(-90 347.5 108.3)">Part</text>
<text x="354.5" y="108.3" transform="rotate(-90 354.5 108.3)">Part</text>
<text x="361.6" y="108.3" transform="rotate(-90 361.6 108.3)">Part</text>
<text x="368.6" y="108.3" transform="rotate(-90 368.6 108.3)">Part</text>
<text x="375.7" y="108.3" transform="rotate(-90 375.7 108.3)">Part</text>
<text x="382.7" y="108.3" transform="rotate(-90 382.7 108.3)">Part</text>
<text x="389.8" y="108.3" transform="rotate(-90 389.8 108.3)">Part</text>
<text x="396.8" y="108.3" transform="rotate(-90 396.8 108.3)">Part</text>
<text x="413.5" y="113.2">3</text>
<text x="6.8" y="187.1" transform="rotate(-90 6.8 187.1)">2</text>
<text x="319.3" y="186.2" transform="rotate(-90 319.3 186.2)">Name</text>
<text x="326.4" y="186.2" transform="rotate(-90 326.4 186.2)">PULLY.1</text>
<text x="333.4" y="186.2" transform="rotate(-90 333.4 186.2)">PULLY PIN.1</text>
<text x="340.4" y="186.2" transform="rotate(-90 340.4 186.2)">bush.1</text>
<text x="347.5" y="186.2" transform="rotate(-90 347.5 186.2)">cover plate.1</text>
<text x="354.5" y="186.2" transform="rotate(-90 354.5 186.2)">CROSS HEAD.1</text>
<text x="361.6" y="186.2" transform="rotate(-90 361.6 186.2)">distance bolt.1</text>
<text x="368.6" y="186.2" transform="rotate(-90 368.6 186.2)">HOOK.1</text>
<text x="375.7" y="186.2" transform="rotate(-90 375.7 186.2)">dust cover.1</text>
<text x="382.7" y="186.2" transform="rotate(-90 382.7 186.2)">THRUST BEARING.1</text>
<text x="389.8" y="186.2" transform="rotate(-90 389.8 186.2)">NUT.1</text>
<text x="396.8" y="186.2" transform="rotate(-90 396.8 186.2)">LOCK PLATE.1</text>
<text x="413.5" y="187.4">2</text>
<text x="165.1" y="204">Isometric view</text>
<text x="165.1" y="210">Scale:</text>
<text x="189.4" y="210">1:10</text>
<text x="312.3" y="212.5" transform="rotate(-90 312.3 212.5)">Bill of Material: HOOK ASS</text>
<text x="319.3" y="212.5" transform="rotate(-90 319.3 212.5)">Number</text>
<text x="326.4" y="212.5" transform="rotate(-90 326.4 212.5)">1</text>
<text x="333.4" y="212.5" transform="rotate(-90 333.4 212.5)">2</text>
<text x="340.4" y="212.5" transform="rotate(-90 340.4 212.5)">3</text>
<text x="347.5" y="212.5" transform="rotate(-90 347.5 212.5)">4</text>
<text x="354.5" y="212.5" transform="rotate(-90 354.5 212.5)">5</text>
<text x="361.6" y="212.5" transform="rotate(-90 361.6 212.5)">6</text>
<text x="368.6" y="212.5" transform="rotate(-90 368.6 212.5)">7</text>
<text x="375.7" y="212.5" transform="rotate(-90 375.7 212.5)">8</text>
<text x="382.7" y="212.5" transform="rotate(-90 382.7 212.5)">9</text>
<text x="389.8" y="212.5" transform="rotate(-90 389.8 212.5)">10</text>
<text x="396.8" y="212.5" transform="rotate(-90 396.8 212.5)">11</text>
<text x="74.9" y="219.1">Isometric view</text>
<text x="74.9" y="225.2">Scale:</text>
<text x="99.2" y="225.2">1:5</text>
<text x="6.8" y="261.3" transform="rotate(-90 6.8 261.3)">1</text>
<text x="413.5" y="261.6">1</text>
<text x="24.7" y="293.8">H</text>
<text x="77.2" y="293.8">G</text>
<text x="339.7" y="293.8">B</text>
<text x="392.2" y="293.8">A</text>
</g>
<g font-size="4.3">
<text x="225.6" y="233.5">Raga Varshini</text>
<text x="230.8" y="241">10/8/2026</text>
<text x="238.6" y="248.5">XXX</text>
<text x="238.6" y="256">XXX</text>
</g>
<g font-size="3.6">
<text x="386.4" y="231.6">I</text>
<text x="386.4" y="238.3">H</text>
<text x="386.4" y="245">G</text>
<text x="386.4" y="251.6">F</text>
<text x="386.4" y="258.3">E</text>
<text x="386.4" y="265">D</text>
<text x="386.4" y="271.6">C</text>
<text x="386.4" y="278.3">B</text>
<text x="386.4" y="285">A</text>
</g>
<g font-size="2.9">
<text x="399.1" y="231.4">_</text>
<text x="399.1" y="238">_</text>
<text x="399.1" y="244.7">_</text>
<text x="399.1" y="251.4">_</text>
<text x="399.1" y="258">_</text>
<text x="399.1" y="264.7">_</text>
<text x="399.1" y="271.4">_</text>
<text x="399.1" y="278">_</text>
<text x="399.1" y="284.7">_</text>
</g>
<g font-size="2.2">
<text x="221" y="229.1">DESIGNED BY:</text>
<text x="221" y="236.6">DATE:</text>
<text x="221" y="244.1">CHECKED BY:</text>
<text x="221" y="251.6">DATE:</text>
<text x="221" y="259.1">SIZE</text>
<text x="221" y="272.1">SCALE</text>
<text x="241" y="272.1">WEIGHT (kg)</text>
<text x="266" y="272.1">DRAWING NUMBER</text>
<text x="366" y="272.1">SHEET</text>
<text x="221" y="285.8">This drawing is our property; it can't be reproduced or communicated without our written agreement.</text>
</g>
</svg>
